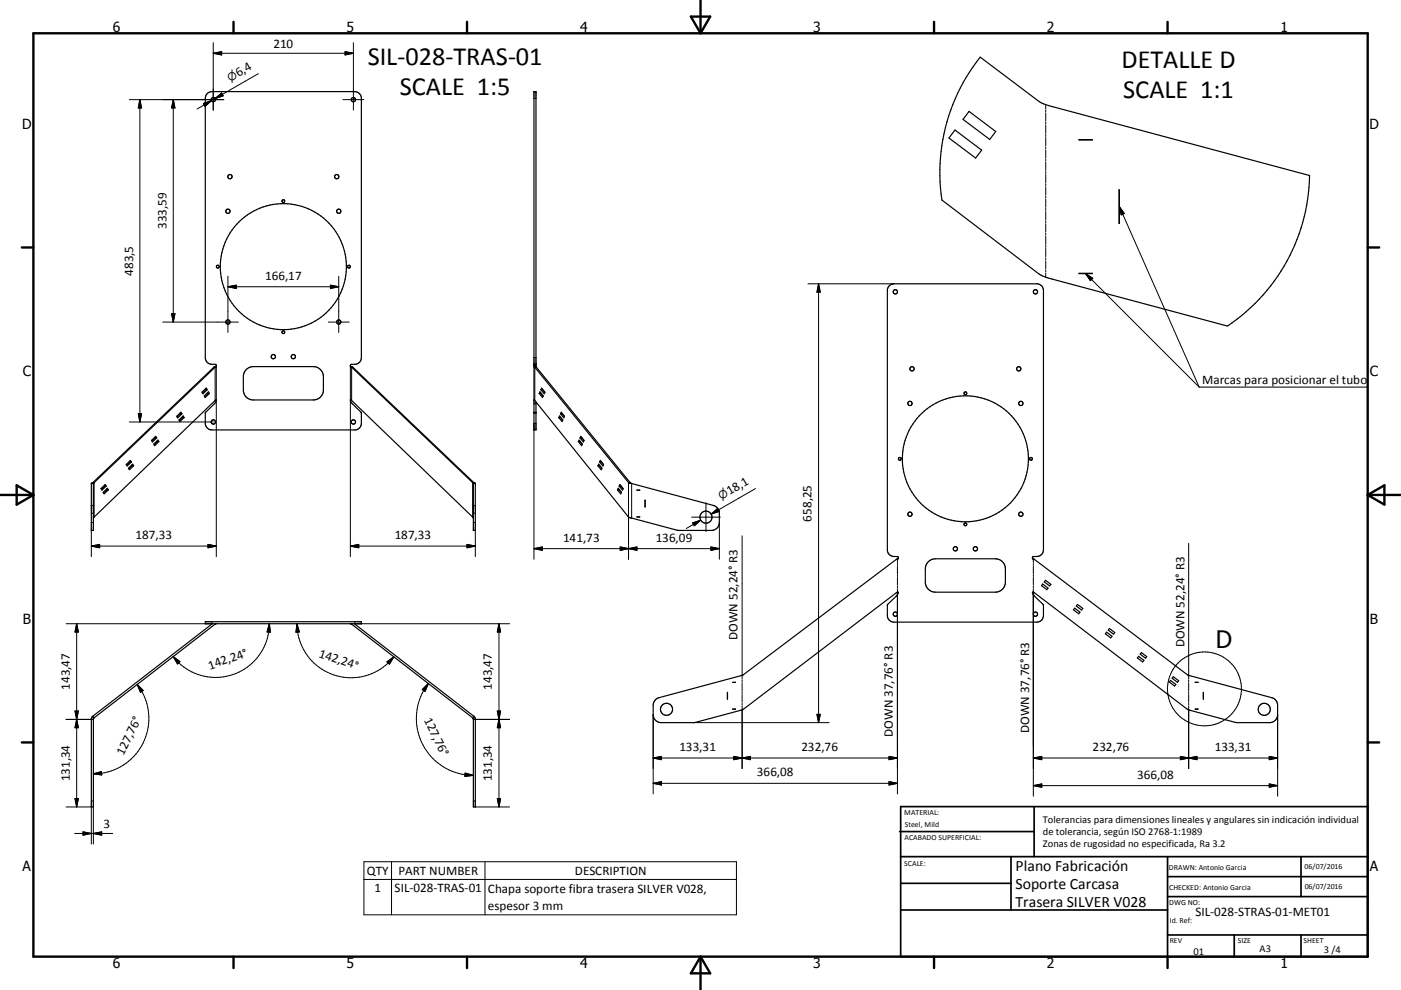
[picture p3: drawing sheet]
<svg xmlns="http://www.w3.org/2000/svg" width="420mm" height="297mm" viewBox="0 0 420 297" stroke-linecap="round" stroke-linejoin="round" font-family="sans-serif">
<g fill="none" stroke="#000" stroke-width=".36">
<path d="M293.9 17.1l17.7 13.4 1.4 .7 79.6 21.5a55.5 55.5 0 0 1-24.6 45.1l-55-14.8-1.4-.8-29.2-22.2a55.5 55.5 0 0 1 11.5-42.9zM286.3 39l8 6-1.8 2.4-8-6zM290.5 33.4l8 6-1.8 2.4-8-6zM323.5 41.9l4 .1zM335.5 57l.1 10zM266.5 85.9l.8-.6 .7-.2h42.8a2.04 2.04 0 0 1 2 2.1v77.8a2.28 2.28 0 0 1-3 2l-.3 .6 .6 .2 45.9 34.6 25.3 6.9a2.36 2.36 0 0 1 1.7 2.3v2.8a2.39 2.39 0 0 1-2.4 2.4h-10l-14.6-4-45.9-35-.6-.1 .6 1.1 2.7 2.7v3.1a1.99 1.99 0 0 1-2 2h-42.8a1.98 1.98 0 0 1-2-2v-3.1l3-2.9 .3-.9-.5 .1-46.1 35.1-14.5 3.9h-10a2.39 2.39 0 0 1-2.4-2.4v-2.8a2.4 2.4 0 0 1 1.8-2.3l25.3-6.9 45.9-34.6 .5-.2-.2-.6a2.34 2.34 0 0 1-3-1.7l-.1-78.1zM323.5 82l4 .1zM60.6 117.7l1.2-1.3 .3 .5-1.2 1.2zM61.2 118.8l1.3-1.2 .3 .4-1.3 1.3zM61.6 116.7l.2 .2M61.8 116.9l-1.1 1M61.8 116.9h.3"/>
<path d="M62.3 117.8l.1 .2M62.4 118h.4M62.4 118l-1 1M64.1 110.2h.4M64.1 110.2l-36.3 34.6M64.5 110.2l-36.3 34.6M64.6 110l-.1 .2M64.6 110l-.5 .2M73.8 110.9l1-.7 1.2-.2h18a3 3 0 0 1 3 3v4a2.99 2.99 0 0 1-3 3h-18a2.95 2.95 0 0 1-3-3v-4.4zM105 110l.3-.7a2.37 2.37 0 0 0 3-1.7v-78.1a2.02 2.02 0 0 0-1.9-2h-42.8a2.03 2.03 0 0 0-2.1 2v77.8a2.3 2.3 0 0 0 3.1 2l.2 .4-.2 .3M105 110l.4 .2M105 110l.8 .2"/>
<path d="M105.4 110.2h.4M105.4 110.2l36.3 34.6M105.8 110.2l36.2 34.6M160.1 109.3h.6M160.1 120h.1M160.1 120l28.3 35.1 14.9 4h10a2.38 2.38 0 0 0 2.4-2.4v-2.7a2.42 2.42 0 0 0-1.8-2.4l-24.7-6.6M160.3 110.2h.5M160.3 110.2l28.1 34.6M160.7 110v-82.5h-.6v101.5h.6v-8.4M160.7 110h-.6l.2 .2M160.7 110h.1M160.7 110l.1 .2"/>
<path d="M160.8 110.2l28.1 34.6M161.7 118h.4M161.9 117.6l1 1.2-.3 .5-.9-1.3zM162.1 118l.7 .9M162.2 116.9h.4M162.2 117.9l-.1 .1M162.4 116.4l1 1.3-.2 .4-1-1.2zM162.6 116.9l.7 .9M162.7 116.8l-.1 .1M37.8 139.4l1.3-1.3 .3 .5-1.3 1.2zM38.9 138.4l.1 .2M39 138.6h.4"/>
<path d="M39 138.6l-1 1M39.5 139.5l.2 .2M39.7 139.7l-1 1M39.7 139.7h.4M45.4 132.1l1.3-1.2 .3 .5-1.3 1.2zM46.1 133.2l1.2-1.2 .3 .5-1.2 1.2zM46.5 131.1l.1 .3M46.6 131.4h.4M46.6 131.4l-1 1M47.1 132.2l.2 .3M47.3 132.5h.3M47.3 132.5l-1.1 1"/>
<path d="M53 124.9l1.3-1.2 .2 .5-1.2 1.2zM53.6 126l1.3-1.2 .3 .5-1.2 1.2zM54 123.9l.2 .3M54.2 124.2h.3M54.2 124.2l-1.1 .9M54.7 125l.1 .3M54.8 125.3h.4M54.8 125.3l-1 .9M167.5 125.3h.5M167.8 124.8l.9 1.2-.2 .5-1-1.2zM168 125.3l.7 .8M168 124.2h.5"/>
<path d="M168.1 125.2l-.1 .1M168.3 123.7l1 1.2-.3 .5-1-1.2zM168.5 124.2l.7 .8M168.6 124.1l-.1 .1M173.4 132.5h.5M173.6 132l1 1.2-.2 .5-1-1.2zM173.9 132.5l.6 .8M173.9 131.4h.5M173.9 132.4v.1M174.1 130.9l1 1.2-.2 .5-1-1.2zM174.4 131.4l.7 .8M174.4 131.3v.1"/>
<path d="M179.3 139.7h.4M179.5 139.3l1 1.2-.3 .4-.9-1.2zM179.7 139.7l.7 .9M179.8 138.6h.5M179.8 139.6l-.1 .1M180 138.1l1 1.3-.2 .4-1-1.2zM180.3 138.6l.6 .9M180.3 138.5v.1M27.4 145.1h.6M27.8 144.8h.4M27.8 144.8l-.4 .2M28 155.4l36.8-35.4-.5 1.2-2.8 2.7v3.1a1.98 1.98 0 0 0 2.1 2h42.8a1.98 1.98 0 0 0 1.9-2v-3.1l-2.9-3-.4-.9 .4 .1 36.5 35.3"/>
<path d="M28 145v14.1h-.6v-14.1M28.2 144.8l-.2 .2M30.3 146.6l1.2-1.2 .3 .5-1.2 1.1zM30.9 147.7l1.3-1.2 .3 .5-1.3 1.2zM31.3 145.6l.1 .3M31.4 145.9h.4M31.4 145.9l-1 .9M32 146.7l.1 .3M32.1 147h.4M32.1 147l-1 .9M38.5 140.5l1.3-1.2 .3 .4-1.3 1.2zM141.7 144.8l.2 .3"/>
<path d="M141.7 144.8h.3M141.9 145.1h.6M142 144.8l.4 .2M142.4 145h.1M142.5 145h.1M142.5 145v14.1h-.6v-14M185.1 147h.5M185.3 146.5l1 1.2-.2 .5-1-1.2zM185.6 147l.7 .8M185.6 145.9h.5M185.6 146.8v.2M185.9 145.4l.9 1.2-.2 .4-1-1.1z"/>
<path d="M186.1 145.9l.7 .8M186.2 145.7l-.1 .2M188.4 144.8h.5M188.4 144.8l.8 .2M188.9 144.8l.3 .2M191 147h.8M191 147v.1M191 155.1h.1M191 155.1h.8M191.8 147v.1M191.8 155.1h.1M193.4 150.1h.1"/>
<path d="M193.4 150.1v2M193.4 152.1h.1M278.3 168.5l1-.6 1.1-.3h18a2.99 2.99 0 0 1 3 3v4.1a2.99 2.99 0 0 1-3 3h-18a3 3 0 0 1-3-3v-4.4l.4-1.2zM312.6 175.2l1.6 1.2-.4 .5-1.6-1.2zM313.5 174.1l1.6 1.2-.4 .5-1.6-1.2zM61.5 186.5h46.8v.6h-46.8zM63.7 187.1l-35.9 27.8M64.4 187.1v.1M64.4 187.2l.1 .1M64.5 187.3l-36.3 28M64.7 187.1l-.2 .2M105.1 187.1l.3 .2"/>
<path d="M105.4 187.3l36.3 28M105.5 187.1l-.1 .2M106.2 187.1l35.8 27.8M322.2 182.5l1.6 1.1-.4 .5-1.6-1.2zM323 181.3l1.6 1.2-.3 .5-1.6-1.2zM331.8 189.7l1.6 1.2-.4 .5-1.6-1.2zM332.6 188.6l1.6 1.2-.4 .5-1.5-1.3zM341.4 196.9l1.6 1.2-.4 .5-1.6-1.2zM342.2 195.8l1.6 1.2-.4 .5-1.6-1.2zM27.4 215.8h.6M27.8 214.9l-.4 .8v26.4h.6v-26.4l.2-.4M27.8 214.9l.4 .4"/>
<path d="M141.7 215.3l.2 .5M141.9 215.8h.6M142 214.9l.5 .8v26.4h-.6v-26.3M142 214.9l-.3 .4M218.1 207.7h.1M218.1 207.7v2M218.1 209.7h.1M219.7 212.7l.8 .1zM219.7 204.7h.8zM350.9 204.1l1.6 1.2-.3 .5-1.6-1.2zM351.8 203l1.6 1.2-.4 .5-1.6-1.2zM358.4 212.7l.8 .1z"/>
<path d="M358.4 204.7h.8zM360.8 207.7v2z"/>
<circle cx="63.9" cy="29.9" r=".64"/>
<circle cx="106" cy="29.9" r=".64"/>
<circle cx="68.9" cy="53" r=".64"/>
<circle cx="101" cy="53" r=".64"/>
<circle cx="68.3" cy="63.4" r=".64"/>
<circle cx="84.9" cy="60.3" r=".42"/>
<circle cx="84.9" cy="80" r="18.9"/>
<circle cx="101.6" cy="63.4" r=".64"/>
<circle cx="65.3" cy="80" r=".42"/>
<circle cx="68.3" cy="96.6" r=".64"/>
<circle cx="84.9" cy="99.7" r=".42"/>
<circle cx="101.6" cy="96.6" r=".64"/>
<circle cx="104.6" cy="80" r=".42"/>
<circle cx="268.4" cy="87.6" r=".64"/>
<circle cx="310.4" cy="87.5" r=".65"/>
<circle cx="81.9" cy="107" r=".64"/>
<circle cx="88" cy="107" r=".65"/>
<circle cx="273.4" cy="110.6" r=".64"/>
<circle cx="289.4" cy="118" r=".42"/>
<circle cx="305.4" cy="110.7" r=".63"/>
<circle cx="64" cy="126.6" r=".64"/>
<circle cx="106" cy="126.6" r=".64"/>
<circle cx="269.8" cy="137.7" r=".42"/>
<circle cx="272.8" cy="121" r=".64"/>
<circle cx="289.4" cy="137.7" r="18.9"/>
<circle cx="306.1" cy="121" r=".65"/>
<circle cx="309.1" cy="137.6" r=".41"/>
<circle cx="211.7" cy="155.1" r="1.81"/>
<circle cx="272.8" cy="154.3" r=".64"/>
<circle cx="289.4" cy="157.3" r=".42"/>
<circle cx="306.1" cy="154.3" r=".64"/>
<circle cx="286.4" cy="164.6" r=".64"/>
<circle cx="292.4" cy="164.6" r=".64"/>
<circle cx="268.4" cy="184.3" r=".64"/>
<circle cx="310.4" cy="184.3" r=".64"/>
<circle cx="199.8" cy="212.8" r="1.81"/>
<circle cx="379" cy="212.8" r="1.81"/>
</g>
<g fill="none" stroke="#000" stroke-width=".3">
<path d="M63.9 12.8v20.2M63.9 16h42M63.9 16l2.6-.5v1zM103.5 15.5l2.4 .5-2.4 .5zM105.9 12.8v20.2M38.8 29.9h28.3M41.9 29.9l.5 2.5h-.9zM41.9 29.9v96.7M51.9 29.9v66.7M51.9 29.9l.6 2.5h-1.1zM61 31l2.4-.8-1.9 1.7zM63.4 30.2l-4.3 2.5"/>
<path d="M64.5 29.6l1.9-1.7 .5 .9zM77.4 22.1l-12.9 7.5M102.8 29.9h6.3M160.1 29.5h.6M313.5 31.4v1.2M313.5 32.9v.7M313.5 33.9v2.4M313.5 36.6v.7M313.5 37.6v2.4M313.5 40.3v.6M313.5 41.3v2.4M313.5 44v.7"/>
<path d="M313.5 45v2.4M313.5 47.7v.6M313.5 48.7v2.4M313.5 51.4v.6M313.5 52.4v2.4M313.5 55.1v.7M313.5 56.1v2.4M313.5 58.8v.6M313.5 59.7v2.5M313.5 62.5v.7M313.5 63.5v2.4M313.5 66.2v.6"/>
<path d="M313.5 67.1v2.5M313.5 69.9v.6M313.5 70.8v2.5M313.5 73.6v.6M313.5 74.5v2.5M313.5 77.3v.6M313.5 78.2v2.5M335.6 62l23.9 54.1M335.6 62l1.5 2.1-1 .4zM48.8 96.6h22.7M51.4 94.1h1.1l-.6 2.5zM68.3 82.9v16.9"/>
<path d="M68.3 86h33.3M68.3 86l2.5-.4v.9zM98.4 96.6h6.3M99.1 85.6l2.5 .4-2.5 .5zM101.6 82.9v16.9M242.2 85.1h25.8M245.4 85.1v131.7M245.4 85.1l.5 2.6h-1zM313.5 81v.6M313.5 81.9v1.3M325.5 82.1l34 34M325.5 82.1l2.1 1.4-.7 .7z"/>
<path d="M64.5 110.2v9.9M64.8 110v57M105 110v57M105.4 110.2v9.9M160.1 109.7h.6M160.1 107.3h.6M160.3 110.2v9.9M359.5 116.1h50.4M38.8 126.6h25.1M41.5 124.1h.9l-.5 2.5zM160.1 123.7h.6M160.1 124h.6"/>
<path d="M160.1 121.2h.6M160.7 127h-.6v40.8M27.4 151.6h.6M27.4 154h.6M27.4 156.7h.6M27.4 159.1v7.9M28.2 144.8v10.3M141.7 144.8v10.3M141.9 151.6h.6M141.9 154h.6M141.9 156.7h.6M142.5 159.1v7.9"/>
<path d="M188.4 144.8v23M189.4 145.1v10.3M207.4 155.2h8.6M207.7 156.9l2.4-.8-1.9 1.6zM210.1 156.1l-4.3 2.5M211.7 150.8v8.7M213.2 154.2l1.9-1.6 .5 .8zM215.4 153l-2.2 1.2M215.7 156.7v11.1M226.5 146.6l-13.3 7.6M27.4 163.8h37.4M27.4 163.8l2.5-.5v1z"/>
<path d="M62.4 163.3l2.4 .5-2.4 .5zM105 163.8h37.5M105 163.8l2.6-.5v1zM140 163.3l2.5 .5-2.5 .5zM160.1 164.6h55.6M160.1 164.6l2.5-.5v1zM185.9 164.1v1l5-1v1zM213.1 164.1l2.6 .5-2.6 .5zM222.5 160.8v43M269.1 167.7v1.1M269.1 169.1v.5M269.1 169.9v2.2"/>
<path d="M269.1 172.4v.6M269.1 173.2v2.3M269.1 175.8v.5M269.1 176.6v61.6M309.8 167.7v1.1M309.8 169.1v.5M309.8 169.9v2.2M309.8 172.4v.6M309.8 173.2v2.3M309.8 175.8v.5M309.8 176.6v62.3M356.4 163v40.8"/>
<path d="M23 187.1v55M23 187.1l.5 2.5h-1zM51.9 197l2.1 1.5-.8 .7zM63.6 186.5v.6h-43.8M80.8 187.1a16.1 16.1 0 0 1-10.9 15.3 16.1 16.1 0 0 1-18-5.4M80.8 187.1l.3 2.6-1-.1zM89 187.1a16.2 16.2 0 0 0 11 15.4 16.2 16.2 0 0 0 18.1-5.4M89 187.1l.7 2.5-1 .1zM106.4 186.5v.6h46.4M116 198.6l2.1-1.5-1.3 2.1zM149.6 187.1l.5 2.5h-1zM149.6 187.1v55"/>
<path d="M19.8 215.8h7.6M22.5 213.3h1l-1 5h1zM41.1 205.3a16.6 16.6 0 0 1 1.8 17.6 16.6 16.6 0 0 1-14.9 9.3M41.1 205.3l1.8 1.8-.8 .6zM128.4 205.1a17.1 17.1 0 0 0-1.8 18 17.1 17.1 0 0 0 15.3 9.5M128.4 205.1l-1 2.3-.8-.5zM142.5 215.8h10.3M149.1 213.3h1l-.5 2.5zM149.6 215.8l.5 2.5h-1zM195.8 214.4v23.8M207.9 216.8h40.7M222.5 204v.6"/>
<path d="M222.5 204.9v2.3M222.5 207.5v.6M222.5 208.4v2.3M222.5 211v.5M222.5 211.8v18.8M244.9 214.3h1l-.5 2.5zM356.4 204v.6M356.4 204.9v2.3M356.4 207.5v.6M356.4 208.4v2.3M356.4 211v.5M356.4 211.8v18.8"/>
<path d="M383 214.4v24.5M22.5 239.6h1l-.5 2.5zM28 232.2l2.4-.7 .1 1zM139.5 231.9l2.4 .7-2.5 .3zM149.1 239.6h1l-.5 2.5zM195.8 227.4h73.3M195.8 227.4l2.5-.5v1zM195.8 235l2.5-.5v1zM195.8 235h73.3M220 226.9l2.5 .5-2.5 .5zM222.5 227.4l2.5-.5v1zM266.5 226.9l2.6 .5-2.6 .5z"/>
<path d="M266.5 234.5l2.6 .5-2.6 .5zM309.8 227.4h73.2M309.8 227.4l2.5-.5v1zM309.8 235.7l2.5-.5v1zM309.8 235.7h73.2M353.9 226.9l2.5 .5-2.5 .5zM356.4 227.4l2.5-.5v1zM380.5 226.9l2.5 .5-2.5 .5zM380.5 235.2l2.5 .5-2.5 .5zM19.8 242.1h7.6v11.1M22.4 250h11.4M24.9 249.6l2.5 .4-2.5 .6z"/>
<path d="M27.4 240.3h.6M28 250l2.5-.4v1zM28 242.1v11.1M109.1 258.5h111.7v16h-111.7zM117.4 258.5v16M141.9 240.3h.6M142.5 242.1h10.3M145.4 258.5v16M109.1 263.8h111.7"/>
<circle cx="361.1" cy="206.7" r="11.1"/>
</g>
<g fill="none" stroke="#000" stroke-width=".71">
<path d="M10 10h400v277h-400zM70 6.6v3.4M140 6.6v3.4M207.1 5h5.8l-2.9 5zM210 0v10M280 6.6v3.4M350 6.6v3.4M6.6 74.2h3.4M410 74.2h3.5M0 148.5h10M5 145.6l5 2.9-5 2.9zM410 148.5h10.1"/>
<path d="M410 148.5l5.1-2.9v5.8zM6.6 222.7h3.4M410 222.7h3.5M70 287v3.4M140 287v3.4M210 287v10M210 287l2.9 5h-5.8zM280 287v3.4M350 287v3.4"/>
</g>
<g fill="none" stroke="#000" stroke-width=".51">
<path d="M269.7 249.5h40.3M270 242h140v45h-140zM270 257h140M303.1 257v16M310 242v15M350 257v30M390.1 257v12M270 265h33.1M270 273h80M350 269h60M350 263h60M350 280.5h60"/>
<path d="M370 280.5v6.5M390.1 280.5v6.5"/>
</g>
<g fill="#000" stroke="#000" stroke-width=".3">
<path d="M63.9 16l2.6-.5v1zM103.5 15.5l2.4 .5-2.4 .5zM41.9 29.9l.5 2.5h-.9zM51.9 29.9l.6 2.5h-1.1zM61 31l2.4-.8-1.9 1.7zM64.5 29.6l1.9-1.7 .5 .9zM335.6 62l1.5 2.1-1 .4zM51.4 94.1h1.1l-.6 2.5zM68.3 86l2.5-.4v.9zM99.1 85.6l2.5 .4-2.5 .5zM245.4 85.1l.5 2.6h-1zM325.5 82.1l2.1 1.4-.7 .7z"/>
<path d="M41.5 124.1h.9l-.5 2.5zM207.7 156.9l2.4-.8-1.9 1.6zM213.2 154.2l1.9-1.6 .5 .8zM27.4 163.8l2.5-.5v1zM62.4 163.3l2.4 .5-2.4 .5zM105 163.8l2.6-.5v1zM140 163.3l2.5 .5-2.5 .5zM160.1 164.6l2.5-.5v1zM185.9 164.1l2.5 .5-2.5 .5zM188.4 164.6l2.5-.5v1zM213.1 164.1l2.6 .5-2.6 .5zM23 187.1l.5 2.5h-1z"/>
<path d="M51.9 197l2.1 1.5-.8 .7zM80.8 187.1l.3 2.6-1-.1zM89 187.1l.7 2.5-1 .1zM116 198.6l2.1-1.5-1.3 2.1zM149.6 187.1l.5 2.5h-1zM22.5 213.3h1l-.5 2.5zM23 215.8l.5 2.5h-1zM41.1 205.3l1.8 1.8-.8 .6zM128.4 205.1l-1 2.3-.8-.5zM149.1 213.3h1l-.5 2.5zM149.6 215.8l.5 2.5h-1zM244.9 214.3h1l-.5 2.5z"/>
<path d="M22.5 239.6h1l-.5 2.5zM28 232.2l2.4-.7 .1 1zM139.5 231.9l2.4 .7-2.5 .3zM149.1 239.6h1l-.5 2.5zM195.8 227.4l2.5-.5v1zM195.8 235l2.5-.5v1zM220 226.9l2.5 .5-2.5 .5zM222.5 227.4l2.5-.5v1zM266.5 226.9l2.6 .5-2.6 .5zM266.5 234.5l2.6 .5-2.6 .5zM309.8 227.4l2.5-.5v1zM309.8 235.7l2.5-.5v1z"/>
<path d="M353.9 226.9l2.5 .5-2.5 .5zM356.4 227.4l2.5-.5v1zM380.5 226.9l2.5 .5-2.5 .5zM380.5 235.2l2.5 .5-2.5 .5zM24.9 249.6l2.5 .4-2.5 .6zM28 250l2.5-.4v1z"/>
</g>
<g font-size="7.9">
<text x="110.2" y="19.4">SIL-028-TRAS-01</text>
<text x="336.2" y="20.5">DETALLE D</text>
<text x="119.9" y="28.4">SCALE 1:5</text>
<text x="336.7" y="29.5">SCALE 1:1</text>
</g>
<text font-size="7.2" x="364.5" y="194.3">D</text>
<g font-size="4.7">
<text x="304.5" y="261.2">Plano Fabricación</text>
<text x="304.5" y="266.6">Soporte Carcasa</text>
<text x="304.5" y="272">Trasera SILVER V028</text>
</g>
<g font-size="4.2">
<text x="33.9" y="9.6">6</text>
<text x="103.9" y="9.6">5</text>
<text x="173.9" y="9.6">4</text>
<text x="243.8" y="9.6">3</text>
<text x="313.9" y="9.6">2</text>
<text x="383.9" y="9.6">1</text>
<text x="6.7" y="38.7">D</text>
<text x="410.5" y="38.7">D</text>
<text x="6.9" y="112.9">C</text>
<text x="410.7" y="112.9">C</text>
<text x="6.9" y="187.1">B</text>
<text x="410.7" y="187.1">B</text>
<text x="6.8" y="261.4">A</text>
<text x="410.7" y="261.4">A</text>
<text x="33.9" y="290.4">6</text>
<text x="103.9" y="290.4">5</text>
<text x="173.9" y="290.4">4</text>
<text x="243.8" y="290.4">3</text>
<text x="313.9" y="290.4">2</text>
<text x="383.9" y="290.4">1</text>
</g>
<g font-size="3.9">
<text x="82" y="14.4">210</text>
<text x="71.5" y="23.1" transform="rotate(-30 71.5 23.1)">6,4</text>
<text x="49.9" y="68.7" transform="rotate(-90 49.9 68.7)">333,59</text>
<text x="39.9" y="82.7" transform="rotate(-90 39.9 82.7)">483,5</text>
<text x="79.5" y="84">166,17</text>
<text x="360.4" y="115.1">Marcas para posicionar el tubo</text>
<text x="218.7" y="148.6" transform="rotate(-30 218.7 148.6)">18,1</text>
<text x="40.6" y="161.8">187,33</text>
<text x="118.4" y="161.8">187,33</text>
<text x="243.3" y="156.5" transform="rotate(-90 243.3 156.5)">658,25</text>
<text x="168.8" y="162.6">141,73</text>
<text x="196.6" y="162.6">136,09</text>
<text x="95.4" y="197" transform="rotate(19 95.4 197)">142,24°</text>
<text x="221.1" y="192" transform="rotate(-90 221.1 192)">DOWN 52,24° R3</text>
<text x="355.1" y="194.2" transform="rotate(-90 355.1 194.2)">DOWN 52,24° R3</text>
<text x="62.9" y="200.9" transform="rotate(-19 62.9 200.9)">142,24°</text>
<text x="20.9" y="206.9" transform="rotate(-90 20.9 206.9)">143,47</text>
<text x="147.5" y="206.9" transform="rotate(-90 147.5 206.9)">143,47</text>
<text x="127.1" y="216" transform="rotate(64 127.1 216)">127,76°</text>
<text x="267.7" y="221.1" transform="rotate(-90 267.7 221.1)">DOWN 37,76° R3</text>
<text x="308.5" y="220" transform="rotate(-90 308.5 220)">DOWN 37,76° R3</text>
<text x="37" y="226.8" transform="rotate(-64 37 226.8)">127,76°</text>
<text x="203.7" y="225.3">133,31</text>
<text x="240.3" y="225.3">232,76</text>
<text x="327.6" y="225.3">232,76</text>
<text x="364.2" y="225.3">133,31</text>
<text x="226.9" y="232.9">366,08</text>
<text x="341" y="233.6">366,08</text>
<text x="20.9" y="234.4" transform="rotate(-90 20.9 234.4)">131,34</text>
<text x="147.5" y="234.4" transform="rotate(-90 147.5 234.4)">131,34</text>
<text x="31.1" y="248.5">3</text>
<text x="110" y="262.5">QTY</text>
<text x="119.5" y="262.4">PART NUMBER</text>
<text x="172.4" y="262.5">DESCRIPTION</text>
<text x="112.3" y="267.7">1</text>
<text x="118.3" y="267.7">SIL-028-TRAS-01</text>
<text x="146.3" y="267.8">Chapa soporte fibra trasera SILVER V028,</text>
<text x="146.3" y="273.1">espesor 3 mm</text>
<text x="358.4" y="274.9">SIL-028-STRAS-01-MET01</text>
</g>
<g font-size="3.3">
<text x="69" y="24.6" transform="rotate(-30 69 24.6)">⌀</text>
<text x="216.2" y="149.9" transform="rotate(-30 216.2 149.9)">⌀</text>
</g>
<g font-size="3.1">
<text x="312.7" y="246.8">Tolerancias para dimensiones lineales y angulares sin indicación individual</text>
<text x="312.7" y="250.4">de tolerancia, según ISO 2768-1:1989</text>
<text x="312.7" y="254">Zonas de rugosidad no especificada, Ra 3.2</text>
<text x="357.8" y="286.5">01</text>
<text x="377.6" y="285.6">A3</text>
<text x="396.9" y="285.9">3 /4</text>
</g>
<g font-size="2.4">
<text x="271.1" y="244.4">MATERIAL:</text>
<text x="271.2" y="252">ACABADO SUPERFICIAL:</text>
<text x="271.3" y="248">Steel, Mild</text>
<text x="271.1" y="259.7">SCALE:</text>
<text x="350.4" y="260.9">DRAWN: Antonio Garcia</text>
<text x="391.1" y="260.6">06/07/2016</text>
<text x="350.5" y="267">CHECKED: Antonio Garcia</text>
<text x="391.2" y="266.7">06/07/2016</text>
<text x="350.5" y="271.4">DWG NO:</text>
<text x="350.7" y="276.9">Id. Ref:</text>
<text x="350.7" y="282.8">REV</text>
<text x="371.1" y="282.9">SIZE</text>
<text x="390.8" y="283">SHEET</text>
</g>
</svg>
